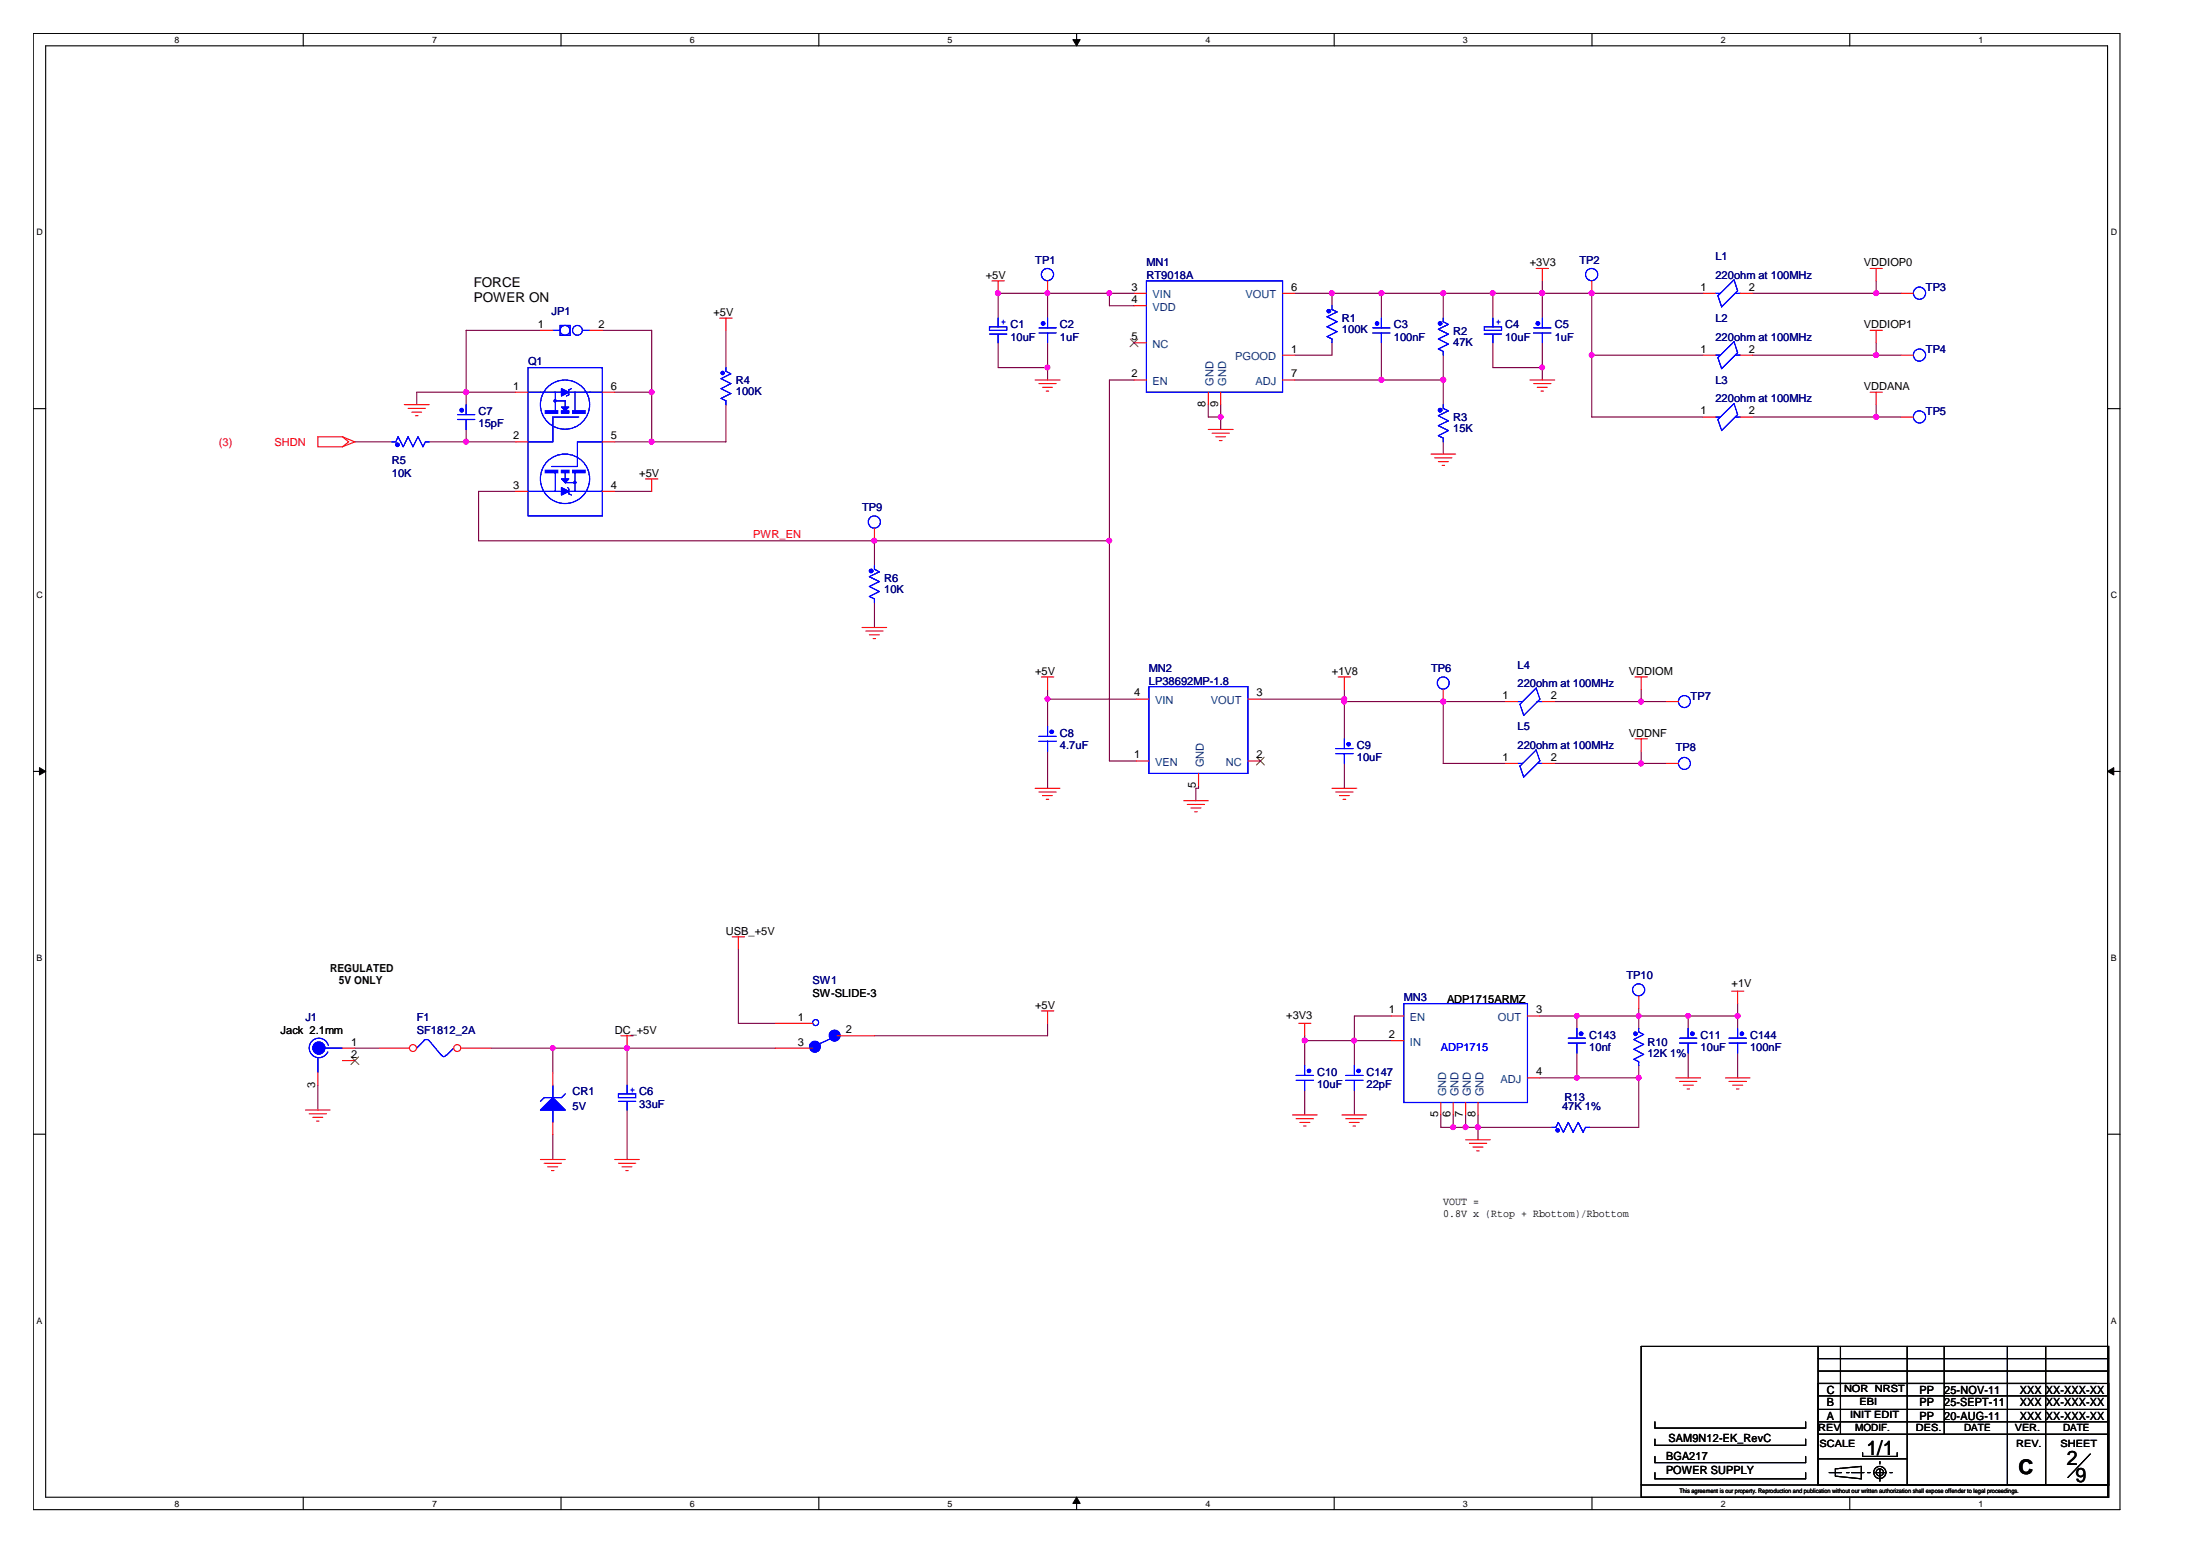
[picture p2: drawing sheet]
<svg xmlns="http://www.w3.org/2000/svg" width="420mm" height="297mm" viewBox="0 0 420 297" stroke-linecap="round" stroke-linejoin="round" font-family="sans-serif">
<path d="M6.3 6.4h398.6v281.8h-398.6zM8.7 8.7h393.8v277.1h-393.8z" fill="none" stroke="#000" stroke-width=".21"/>
<g fill="#fff">
<path d="M33.3 6.6h.9v1.9h-.9z"/>
<path d="M33.3 286.1h.9v1.9h-.9z"/>
</g>
<path d="M57.9 6.4v2.3M57.9 285.8v2.4" fill="none" stroke="#000" stroke-width=".21"/>
<g fill="#fff">
<path d="M82.5 6.6h.9v1.9h-.9z"/>
<path d="M82.5 286.1h.9v1.9h-.9z"/>
</g>
<path d="M107.1 6.4v2.3M107.1 285.8v2.4" fill="none" stroke="#000" stroke-width=".21"/>
<g fill="#fff">
<path d="M131.7 6.6h1v1.9h-1z"/>
<path d="M131.7 286.1h1v1.9h-1z"/>
</g>
<path d="M156.4 6.4v2.3M156.4 285.8v2.4" fill="none" stroke="#000" stroke-width=".21"/>
<g fill="#fff">
<path d="M181 6.6h.9v1.9h-.9z"/>
<path d="M181 286.1h.9v1.9h-.9z"/>
</g>
<path d="M205.6 6.4v2.3M205.6 285.8v2.4" fill="none" stroke="#000" stroke-width=".21"/>
<g fill="#000" stroke="#000" stroke-width=".19">
<path d="M204.9 7.6h1.4l-.7 1.1z" fill-rule="evenodd"/>
<path d="M205.6 285.8l.7 1.2h-1.4z" fill-rule="evenodd"/>
</g>
<g fill="#fff">
<path d="M230.2 6.6h.9v1.9h-.9z"/>
<path d="M230.2 286.1h.9v1.9h-.9z"/>
</g>
<path d="M254.8 6.4v2.3M254.8 285.8v2.4" fill="none" stroke="#000" stroke-width=".21"/>
<g fill="#fff">
<path d="M279.4 6.6h.9v1.9h-.9z"/>
<path d="M279.4 286.1h.9v1.9h-.9z"/>
</g>
<path d="M304 6.4v2.3M304 285.8v2.4" fill="none" stroke="#000" stroke-width=".21"/>
<g fill="#fff">
<path d="M328.6 6.6h1v1.9h-1z"/>
<path d="M328.6 286.1h1v1.9h-1z"/>
</g>
<path d="M353.3 6.4v2.3M353.3 285.8v2.4" fill="none" stroke="#000" stroke-width=".21"/>
<g fill="#fff">
<path d="M377.9 6.6h.9v1.9h-.9z"/>
<path d="M377.9 286.1h.9v1.9h-.9z"/>
<path d="M6.9 43.4h1.3v1.9h-1.3z"/>
<path d="M403.1 43.4h1.2v1.9h-1.2z"/>
<path d="M6.9 112.6h1.3v1.9h-1.3z"/>
<path d="M403.1 112.6h1.2v1.9h-1.2z"/>
</g>
<path d="M6.3 78h2.4M402.5 78h2.4" fill="none" stroke="#000" stroke-width=".21"/>
<g fill="#fff">
<path d="M6.9 181.9h1.2v1.9h-1.2z"/>
<path d="M403.1 181.9h1.1v1.9h-1.1z"/>
</g>
<path d="M6.3 147.3h2.4M402.5 147.3h2.4" fill="none" stroke="#000" stroke-width=".21"/>
<g fill="#000" stroke="#000" stroke-width=".19">
<path d="M7.5 146.5l1.2 .8-1.2 .6z" fill-rule="evenodd"/>
<path d="M402.5 147.3l1.2-.8v1.4z" fill-rule="evenodd"/>
</g>
<g fill="#fff">
<path d="M6.9 251.1h1.2v2h-1.2z"/>
<path d="M403.1 251.1h1.1v2h-1.1z"/>
</g>
<g fill="none" stroke="#000" stroke-width=".21">
<path d="M6.3 216.5h2.4M402.5 216.5h2.4M347.2 257h55.5v26.5h-55.5zM347.2 259.4h55.5M347.2 257h-33.8v26.5M351.5 257v16.8M364.2 257v26.5M371.3 257v16.8M383.4 257v26.5M390.7 257v26.5M316.1 271.4v1.2h28.7v-1.2M316.1 274.7v1.2h28.7v-1.2"/>
<path d="M316.1 278v1.2h28.7v-1.2M347.2 264.1h55.5v19.4h-55.5zM347.2 269.1h55.3M347.2 266.5h55.3M347.2 264.1h53.2M347.2 261.7h55.5M347.2 273.8h55.5M347.2 278.5h17M347.2 271.4h55.5M355.7 277.3v.7h6.6v-.7M359 279v.5M399.2 277.6l-4.3 4.5"/>
<path d="M313.4 283.5h89.3v2.3h-89.3zM316.1 281.1v1.2h28.7v-1.2M349.3 281.1h2.4M350.5 280.4l5-.5v2.4l-5-.5zM352.6 281.1h.5M353.6 281.1h2.4M356.7 281.1h.5M357.8 281.1h2.4M359 280.4v2.4M360.9 281.1h.5"/>
<circle cx="359" cy="281.1" r="1.17"/>
<circle cx="359" cy="281.1" r=".69"/>
</g>
<g fill="none" stroke="#800040" stroke-width=".21">
<path d="M200.1 56v4.7M211.9 56v2.4h4.7M216.6 56h-26v4.7M247.3 56h77.9M254.4 56v2.4M263.8 56v4.7M275.6 56v4.7M285.1 56v4.7M294.6 53.6v7.1M304 56v23.6h21.2M334.7 56h28.4M358.3 53.6v2.4"/>
<path d="M98.5 74.9h-18.9v2.3M103.2 63.1h-14.2v14.1M115 63.1h9.5v21.3M117.4 74.9h7.1M138.6 77.2v7.2h-21.2M138.6 63.1v7.1M190.6 65.4v4.8h9.5M200.1 65.4v7.1M216.6 72.5h-4.7v72.8h5.2M230.8 77.2v2.4h2.3M233.1 77.2v4.8M247.3 72.5h28.3"/>
<path d="M254.4 65.4v2.4h-7.1M263.8 65.4v7.1M275.6 67.8v9.4M285.1 65.4v4.8h9.5M294.6 65.4v7.1M304 67.8h21.2M334.7 79.6h28.4M334.7 67.8h28.4M358.3 65.4v2.4M358.3 77.2v2.4M67.8 84.4h7M82 84.4h16.5"/>
<path d="M89 82v2.4M98.5 93.8h-7.1v9.4h120.5M117.4 93.8h7.1M275.6 84.4v2.3M167 103.2v4.8M167 115v4.8M200.1 133.5h17M200.1 131.6v7.1M240.7 133.5h16.1M256.8 131.6v9.4M256.8 133.9h30.6M275.6 133.9v11.8h11.8"/>
<path d="M296.9 133.9h21.3M313.4 131.6v2.3M200.1 143.4v7.1M228.9 150v.5h-.5v2.4M256.8 145.7v4.8M296.9 145.7h21.3M313.4 143.4v2.3M141 181.2v14.2h7.1M200.1 195.4v2.3h-33.1M249.2 197.7v5.7M249.2 198.7h16.5M265.7 194h-7v9.4"/>
<path d="M294.1 194h37.8M301.2 194v2.3M313 192.5v3.8M322.4 194v2.3M331.9 191.6v4.7M60.7 207.2v4.7M67.8 200.1h4.7M93.8 200.1h54.3M105.6 200.1v4.7M105.6 216.6v4.7M119.8 200.1v7.1M119.8 211.9v9.4"/>
<path d="M249.2 208.1v4.7M258.7 208.1v4.7M275.2 212.8v2.4h21.2M277.5 212.8v2.4M279.9 212.8v2.4M282.3 212.8v4.8M294.1 205.8h18.9M301.2 201v4.8M313 203.4v11.8h-9.5M322.4 201v4.8M331.9 201v4.8"/>
</g>
<g fill="#f0f" stroke="#f0f" stroke-width=".21">
<circle cx="294.5" cy="56" r=".45"/>
<circle cx="285.1" cy="56" r=".46"/>
<circle cx="124.4" cy="74.9" r=".46"/>
<circle cx="89" cy="84.3" r=".46"/>
<circle cx="275.6" cy="72.5" r=".47"/>
<circle cx="263.8" cy="72.5" r=".47"/>
<circle cx="89" cy="74.9" r=".46"/>
<circle cx="124.4" cy="84.3" r=".46"/>
<circle cx="304" cy="56" r=".45"/>
<circle cx="275.6" cy="56" r=".46"/>
<circle cx="358.3" cy="79.6" r=".46"/>
<circle cx="358.3" cy="67.8" r=".46"/>
<circle cx="358.3" cy="56" r=".46"/>
<circle cx="304" cy="67.8" r=".45"/>
<circle cx="200" cy="133.4" r=".45"/>
<circle cx="254.4" cy="56" r=".45"/>
<circle cx="263.8" cy="56" r=".46"/>
<circle cx="294.5" cy="70.1" r=".45"/>
<circle cx="233.1" cy="79.6" r=".45"/>
<circle cx="200" cy="70.1" r=".45"/>
<circle cx="211.8" cy="56" r=".45"/>
<circle cx="190.6" cy="56" r=".46"/>
<circle cx="119.7" cy="200.1" r=".46"/>
<circle cx="105.6" cy="200.1" r=".45"/>
<circle cx="275.6" cy="133.9" r=".47"/>
<circle cx="313.4" cy="133.9" r=".46"/>
<circle cx="313.4" cy="145.7" r=".46"/>
<circle cx="256.7" cy="133.9" r=".46"/>
<circle cx="167" cy="103.2" r=".46"/>
<circle cx="211.8" cy="103.2" r=".45"/>
<circle cx="200" cy="56" r=".45"/>
<circle cx="312.9" cy="193.9" r=".45"/>
<circle cx="279.9" cy="215.2" r=".45"/>
<circle cx="258.6" cy="198.6" r=".46"/>
<circle cx="312.9" cy="205.7" r=".45"/>
<circle cx="301.1" cy="205.7" r=".45"/>
<circle cx="301.1" cy="193.9" r=".45"/>
<circle cx="249.2" cy="198.6" r=".46"/>
<circle cx="277.5" cy="215.2" r=".45"/>
<circle cx="282.2" cy="215.2" r=".46"/>
<circle cx="331.9" cy="193.9" r=".46"/>
<circle cx="322.4" cy="193.9" r=".45"/>
<circle cx="256.7" cy="133.4" r=".45"/>
</g>
<g fill="none" stroke="#f00" stroke-width=".21">
<path d="M189.4 53.6h2.4M190.6 53.6v2.4M216.6 56h2.3M216.6 58.4h2.3M244.9 56h2.4M293.4 51.3h2.3M294.6 51.3v2.3M304 53.6v2.4M357.2 51.3h2.3M358.3 51.3v2.3M363.1 56h2.3M77.2 77.2h4.8"/>
<path d="M77.9 78h3.3M78.7 78.7h1.8M79.3 79.4h.5M137.5 60.7h2.3M138.6 60.7v2.4M197.7 72.5h4.7M198.4 73.2h3.3M199.1 73.9h1.9M199.8 74.7h.5M216.6 72.5h2.3M216.6 65.4h2.3M230.8 74.9v2.3"/>
<path d="M233.1 74.9v2.3M244.9 72.5h2.4M244.9 67.8h2.4M292.2 72.5h4.7M292.9 73.2h3.3M293.6 73.9h1.9M294.3 74.7h.5M357.2 74.9h2.3M357.2 63.1h2.3M358.3 63.1v2.3M358.3 74.9v2.3M65.4 83.4h-4.7v1.9h4.7"/>
<path d="M65.4 83.4l2.4 1-2.4 .9M65.4 83.4l1.2 1-1.2 .9M123.3 91.4h2.3M124.5 91.4v2.4M230.8 82h4.7M231.5 82.7h3.3M232.2 83.4h1.9M232.9 84.1h.5M273.3 86.7h4.7M274 87.4h3.3M274.7 88.1h1.9M275.4 88.8h.5"/>
<path d="M164.6 119.8h4.7M167 100.9v2.3M165.4 120.5h3.3M166 121.2h1.9M166.8 121.9h.4M198.9 129.2h2.4M200.1 129.2v2.4M217.1 133.5h2.3M238.3 133.5h2.4M255.6 129.2h2.3M256.8 129.2v2.4M312.3 129.2h2.3"/>
<path d="M313.4 129.2v2.4M197.7 150.5h4.7M198.4 151.2h3.3M199.1 151.9h1.9M199.8 152.6h.5M217.1 145.3h2.3M226.1 152.9h4.7M226.7 153.6h3.3M227.5 154.2h1.9M228.2 155h.4M228.9 147.6v2.4M238.3 145.3h2.4"/>
<path d="M254.4 150.5h4.7M255.1 151.2h3.3M255.8 151.9h1.9M256.5 152.6h.5M312.3 141h2.3M313.4 141v2.4M139.8 178.8h2.4M141 178.8v2.4M118.6 197.7h2.3M119.8 197.7v2.4M148.1 195.4h7.1M159.9 197.7h7.1"/>
<path d="M198.9 193h2.4M200.1 193v2.4M248 195.4h2.4M249.2 195.4v2.3M330.7 189.2h2.3M331.9 189.2v2.4M58.3 211.9h4.7M59.1 212.6h3.3M59.7 213.3h1.9M60.5 214h.4M148.1 200.1h7.1M246.8 212.8h4.7"/>
<path d="M247.5 213.6h3.4M248.2 214.3h1.9M249 215h.4M256.3 212.8h4.7M257 213.6h3.3M257.7 214.3h1.9M258.4 215h.5M279.9 217.6h4.7M280.6 218.3h3.3M281.3 219h1.9M282 219.7h.5M320 205.8h4.8"/>
<path d="M320.8 206.4h3.3M321.5 207.2h1.9M322.2 207.9h.5M329.5 205.8h4.7M330.2 206.4h3.3M330.9 207.2h1.9M331.6 207.9h.5M103.2 221.3h4.7M103.9 222.1h3.3M104.6 222.7h1.9M105.3 223.5h.5M117.4 221.3h4.7"/>
<path d="M118.1 222.1h3.3M118.8 222.7h1.9M119.5 223.5h.5"/>
</g>
<g fill="none" stroke="#00f" stroke-width=".21">
<path d="M218.9 53.6h26v21.3h-26zM254.4 58.4v.7l1 .4-2 1 2 .9-2 1 2 .9-2 .9 1 .5v.7M138.6 70.2v.7l1 .5-1.9 .9 1.9 .9-1.9 1 1.9 .9-1.9 1 .9 .4v.7M198.4 63.6h3.3M198.4 62.6h3.3M200.1 60.7v1.9M200.1 63.6v1.8M275.6 60.7v.7l1 .5-1.9 1 1.9 .9-1.9 .9 1.9 1-1.9 .9 .9 .5v.7M283.5 62.4h3.3v.7h-3.3zM283.5 63.8h3.3M285.1 60.7v1.7M285.1 63.8v1.6"/>
<path d="M219.4 131.1h18.9v16.5h-18.9zM80.9 198.6l.5-.2 .5 .2M81 198.7l-1.4 1.4M82 198.7l2.3 2.8M159.9 197.7l-4.7 2.1M313 196.3v.7l.9 .5-1.9 .9 1.9 1-1.9 .9 1.9 1-1.9 .9 1 .5v.7M84.3 201.4l.1 .2a.44 .44 0 0 0 .8-.2M86.7 200.1l-1.4 1.4M296.4 215.2h.7l.5-.9 1 1.8 .9-1.8 .9 1.8 1-1.8 .9 1.8 .5-.9h.7"/>
<circle cx="304" cy="52.4" r="1.17"/>
<circle cx="366.6" cy="56" r="1.17"/>
<circle cx="167" cy="99.7" r="1.17"/>
<circle cx="155.8" cy="195.2" r=".57"/>
</g>
<g fill="#00f" stroke="#00f" stroke-width=".21">
<circle cx="138" cy="71.2" r=".32"/>
<circle cx="312.3" cy="197.3" r=".33"/>
<circle cx="275" cy="61.7" r=".34"/>
<circle cx="253.8" cy="59.4" r=".33"/>
<circle cx="199.2" cy="61.7" r=".34"/>
<circle cx="297.5" cy="215.8" r=".33"/>
</g>
<path d="M215.9 64.7l1.4 1.5M217.3 64.7l-1.5 1.5M240 144.6l1.5 1.4M241.4 144.6l-1.5 1.4" fill="none" stroke="#804000" stroke-width=".19"/>
<g fill="#00f" stroke="#00f" stroke-width="1.4">
<circle cx="159.4" cy="197.7" r=".45"/>
<circle cx="155.6" cy="199.8" r=".45"/>
</g>
<circle cx="78.9" cy="200.1" r=".67" fill="#fff" stroke="#f00" stroke-width=".21"/>
<path d="M72.5 200.1h5.7" fill="none" stroke="#f00" stroke-width=".21"/>
<circle cx="87.3" cy="200.1" r=".67" fill="#fff" stroke="#f00" stroke-width=".21"/>
<g fill="none" stroke="#f00" stroke-width=".21">
<path d="M200.1 53.6v2.4M325.2 56h2.4M332.4 56h2.3M98.5 74.9h2.3M103.2 63.1h2.4M112.6 63.1h2.4M115 74.9h2.4M325.2 67.8h2.4M325.2 79.6h2.4M332.4 67.8h2.3M332.4 79.6h2.3M363.1 67.8h2.3"/>
<path d="M363.1 79.6h2.3M98.5 93.8h2.3M98.5 84.4h2.3M115 93.8h2.4M115 84.4h2.4M275.6 131.6v2.3M287.4 133.9h2.4M294.6 133.9h2.3M318.2 133.9h2.3M287.4 145.7h2.4M294.6 145.7h2.3M318.2 145.7h2.3"/>
<path d="M265.7 194h2.4M265.7 198.7h2.4M291.7 194h2.4M313 190.1v2.4M60.7 204.8v2.4M65.4 200.1h2.4M65.4 202.5h2.4M88.1 200.1h5.7M105.6 204.8v2.4M105.6 214.3v2.3M275.2 210.5v2.3M277.5 210.5v2.3"/>
<path d="M279.9 210.5v2.3M282.3 210.5v2.3M291.7 205.8h2.4"/>
</g>
<g fill="none" stroke="#00f" stroke-width=".21">
<path d="M327.6 56h.9M328.1 56.5l3.1-3.1 .7 2.1-3.1 3.1zM331.4 56h1M87.4 79.1h3.3M89 77.2v1.9M100.8 70.2h14.2v28.3h-14.2zM100.8 74.9h6.4M105.6 63.1h1.4M106 74.9v1.4M106 76.8v1.6M106.3 76.5h1.6v1.2M107 62.1h1.9v1.9h-1.9z"/>
<path d="M108.6 74.9h6.4M109.1 74.2l-.5 .2v1l-.4 .2M109.8 74.9v3.5M110.5 79.6h-4.9v4.8h-4.8M111.3 63.1h1.3M189 62.4h3.3v.7h-3.3zM189 63.8h3.3M190.6 60.7v1.7M190.6 63.8v1.6M262.2 63.6h3.3M262.2 62.6h3.3M263.8 60.7v1.9"/>
<path d="M263.8 63.6v1.8M275.6 77.2v.8l1 .4-1.9 1 1.9 .9-1.9 1 1.9 .9-1.9 1 .9 .4v.8M292.9 63.6h3.3M292.9 62.6h3.3M294.6 60.7v1.9M294.6 63.6v1.8M327.6 67.8h.9M327.6 79.6h.9M328.1 68.3l3.1-3.1 .7 2.1-3.1 3.1zM331.4 67.8h1M331.4 79.6h1M74.8 84.4h.8l.4-1 1 1.9 .9-1.9 1 1.9 .9-1.9 1 1.9 .4-.9h.8"/>
<path d="M87.4 80.1h3.3M89 80.1v1.9M100.8 93.8h6.4M106 90.2v3.6M107.9 90.2v1.9h1.7M108.4 93.1l.2 .2v1l.5 .2M108.6 93.8h6.4M109.8 90.2v1.7M109.8 92.4v1.4M115 84.4h-4.7v4.7h-5M328.1 80.1l3.1-3.1 .7 2.1-3.1 3.1zM167 108v.7l.9 .5-1.9 .9 1.9 .9-1.9 1 1.9 .9-1.9 1 1 .4v.7"/>
<path d="M200.1 138.7v1.9M289.8 133.9h1M293.4 131.3l.7 2.2-3.1 3.1-.7-2.2zM293.6 133.9h1M198.4 141.5h3.3M198.4 140.6h3.3M200.1 141.5v1.9M255.1 143.9h3.3M255.1 142.9h3.3M256.8 141v1.9M256.8 143.9v1.8M289.8 145.7h1"/>
<path d="M293.4 143.2l.7 2.1-3.1 3.1-.7-2.2zM293.6 145.7h1M62.7 199.6a1.85 1.85 0 0 0-2.8-1.1 1.85 1.85 0 0 0-.2 3 1.85 1.85 0 0 0 2.9-.7M268.1 191.6h23.6v18.9h-23.6zM299.5 199.1h3.3M299.5 198.2h3.3M301.2 196.3v1.9M301.2 199.1v1.9M320.8 199.1h3.3M320.8 198.2h3.3M322.4 196.3v1.9M322.4 199.1v1.9"/>
<path d="M330.2 199.1h3.3M330.2 198.2h3.3M331.9 196.3v1.9M331.9 199.1v1.9M60.7 202v2.8M62.1 200.1h3.3M105.6 207.2v2.3M105.6 211.9v2.4M107.9 208.8l-.7 .7h-3.3l-.7 .8M118.1 208.8h3.3v.7h-3.3zM118.1 210.3h3.3M119.8 207.2v1.6"/>
<path d="M119.8 210.3v1.6M247.5 206.2h3.4M247.5 205.3h3.4M249.2 203.4v1.9M249.2 206.2v1.9M257 206.2h3.3M257 205.3h3.3M258.7 203.4v1.9M258.7 206.2v1.9"/>
<circle cx="200" cy="52.4" r="1.17"/>
<circle cx="107.9" cy="77.2" r="4.7"/>
<circle cx="107.9" cy="63.1" r=".94"/>
<circle cx="110.3" cy="63.1" r=".94"/>
<circle cx="366.6" cy="79.6" r="1.17"/>
<circle cx="366.6" cy="67.8" r="1.17"/>
<circle cx="107.9" cy="91.4" r="4.7"/>
<circle cx="275.6" cy="130.4" r="1.15"/>
<circle cx="321.7" cy="133.9" r="1.14"/>
<circle cx="321.7" cy="145.7" r="1.14"/>
<circle cx="313" cy="189" r="1.15"/>
</g>
<g fill="#00f" stroke="#00f" stroke-width=".21">
<path d="M107.2 91.4h1.4l-.7 .7z" fill-rule="evenodd"/>
<path d="M109.7 91.9h.3v.3h-.3z" fill-rule="evenodd"/>
<path d="M104.1 89.8h2.4v.4h-2.4z" fill-rule="evenodd"/>
<path d="M109.3 89.8h2.4v.4h-2.4z" fill-rule="evenodd"/>
<path d="M107.2 89.8h1.4v.4h-1.4z" fill-rule="evenodd"/>
<path d="M107.2 93.1l1.4 .7-1.4 .7z" fill-rule="evenodd"/>
<path d="M109.3 78.4h2.4v.5h-2.4z" fill-rule="evenodd"/>
<path d="M105.8 76.4h.4v.3h-.4z" fill-rule="evenodd"/>
<path d="M107.2 78.4h1.4v.5h-1.4z" fill-rule="evenodd"/>
<path d="M104.1 78.4h2.4v.5h-2.4z" fill-rule="evenodd"/>
<path d="M107.2 77.7h1.4l-.7 .7z" fill-rule="evenodd"/>
<path d="M107.2 74.2l1.4 .7-1.4 .7z" fill-rule="evenodd"/>
<path d="M107.2 91.4h1.4l-.7 .7z" fill-rule="evenodd"/>
<path d="M109.7 91.9h.3v.3h-.3z" fill-rule="evenodd"/>
<path d="M104.1 89.8h2.4v.4h-2.4z" fill-rule="evenodd"/>
<path d="M109.3 89.8h2.4v.4h-2.4z" fill-rule="evenodd"/>
<path d="M107.2 89.8h1.4v.4h-1.4z" fill-rule="evenodd"/>
<path d="M107.2 93.1l1.4 .7-1.4 .7z" fill-rule="evenodd"/>
<path d="M109.3 78.4h2.4v.5h-2.4z" fill-rule="evenodd"/>
<path d="M105.8 76.4h.4v.3h-.4z" fill-rule="evenodd"/>
<path d="M107.2 78.4h1.4v.5h-1.4z" fill-rule="evenodd"/>
<path d="M104.1 78.4h2.4v.5h-2.4z" fill-rule="evenodd"/>
<path d="M107.2 77.7h1.4l-.7 .7z" fill-rule="evenodd"/>
<path d="M107.2 74.2l1.4 .7-1.4 .7z" fill-rule="evenodd"/>
<path d="M103.2 211.9l2.4-2.4 2.3 2.4z" fill-rule="evenodd"/>
<path d="M103.2 211.9l2.4-2.4 2.3 2.4z" fill-rule="evenodd"/>
<circle cx="200.9" cy="139.7" r=".33"/>
<circle cx="166.4" cy="109" r=".34"/>
<circle cx="75.9" cy="84.9" r=".34"/>
<circle cx="259.5" cy="204.4" r=".33"/>
<circle cx="88.2" cy="78.3" r=".34"/>
<circle cx="257.6" cy="142.1" r=".33"/>
<circle cx="293.7" cy="61.7" r=".34"/>
<circle cx="302" cy="197.3" r=".34"/>
<circle cx="275" cy="78.3" r=".34"/>
<circle cx="60.9" cy="200.1" r="1.17"/>
<circle cx="332.7" cy="197.3" r=".33"/>
<circle cx="323.2" cy="197.3" r=".34"/>
<circle cx="263" cy="61.7" r=".33"/>
<circle cx="250" cy="204.4" r=".32"/>
</g>
<path d="M67.1 201.7l1.4 1.5M68.5 201.7l-1.5 1.5" fill="none" stroke="#804000" stroke-width=".19"/>
<g fill="#f0f" stroke="#f0f" stroke-width=".21">
<circle cx="294.5" cy="56" r=".45"/>
<circle cx="285.1" cy="56" r=".46"/>
<circle cx="124.4" cy="74.9" r=".46"/>
<circle cx="89" cy="84.3" r=".46"/>
<circle cx="275.6" cy="72.5" r=".47"/>
<circle cx="263.8" cy="72.5" r=".47"/>
<circle cx="89" cy="74.9" r=".46"/>
<circle cx="124.4" cy="84.3" r=".46"/>
<circle cx="304" cy="56" r=".45"/>
<circle cx="275.6" cy="56" r=".46"/>
<circle cx="358.3" cy="79.6" r=".46"/>
<circle cx="358.3" cy="67.8" r=".46"/>
<circle cx="358.3" cy="56" r=".46"/>
<circle cx="304" cy="67.8" r=".45"/>
<circle cx="200" cy="133.4" r=".45"/>
<circle cx="254.4" cy="56" r=".45"/>
<circle cx="263.8" cy="56" r=".46"/>
<circle cx="294.5" cy="70.1" r=".45"/>
<circle cx="233.1" cy="79.6" r=".45"/>
<circle cx="200" cy="70.1" r=".45"/>
<circle cx="211.8" cy="56" r=".45"/>
<circle cx="190.6" cy="56" r=".46"/>
<circle cx="119.7" cy="200.1" r=".46"/>
<circle cx="105.6" cy="200.1" r=".45"/>
<circle cx="275.6" cy="133.9" r=".47"/>
<circle cx="313.4" cy="133.9" r=".46"/>
<circle cx="313.4" cy="145.7" r=".46"/>
<circle cx="256.7" cy="133.9" r=".46"/>
<circle cx="167" cy="103.2" r=".46"/>
<circle cx="211.8" cy="103.2" r=".45"/>
<circle cx="200" cy="56" r=".45"/>
<circle cx="312.9" cy="193.9" r=".45"/>
<circle cx="279.9" cy="215.2" r=".45"/>
<circle cx="258.6" cy="198.6" r=".46"/>
<circle cx="312.9" cy="205.7" r=".45"/>
<circle cx="301.1" cy="205.7" r=".45"/>
<circle cx="301.1" cy="193.9" r=".45"/>
<circle cx="249.2" cy="198.6" r=".46"/>
<circle cx="277.5" cy="215.2" r=".45"/>
<circle cx="282.2" cy="215.2" r=".46"/>
<circle cx="331.9" cy="193.9" r=".46"/>
<circle cx="322.4" cy="193.9" r=".45"/>
<circle cx="256.7" cy="133.4" r=".45"/>
</g>
<g font-size="3.9">
<text x="356.4" y="277.7">1/1</text>
<text x="385.5" y="281.4">C</text>
<text x="394.7" y="279.6">2</text>
<text x="396.4" y="282.9">9</text>
</g>
<g font-size="2.6">
<text x="90.5" y="54.8">FORCE</text>
<text x="90.5" y="57.7">POWER ON</text>
</g>
<g font-size="2.2">
<text x="348.9" y="268.5">B</text>
<text x="348.9" y="266.1">C</text>
<text x="366.6" y="268.5">PP</text>
<text x="366.6" y="266.1">PP</text>
<text x="371.3" y="266.1">25-NOV-11</text>
<text x="371.3" y="268.5">25-SEPT-11</text>
<text x="385.7" y="268.5">XXX</text>
<text x="385.7" y="266.1">XXX</text>
<text x="390.7" y="268.5">XX-XXX-XX</text>
<text x="390.7" y="266.1">XX-XXX-XX</text>
<text x="318.6" y="275.3">SAM9N12-EK_RevC</text>
<text x="348.9" y="271">A</text>
<text x="366.6" y="271">PP</text>
<text x="371.3" y="271">20-AUG-11</text>
<text x="385.7" y="271">XXX</text>
<text x="390.7" y="271">XX-XXX-XX</text>
<text x="318.2" y="281.5">POWER SUPPLY</text>
<text x="318.2" y="278.6">BGA217</text>
</g>
<g font-size="2.1">
<text x="188.3" y="53.2">+5V</text>
<text x="292.2" y="50.9">+3V3</text>
<text x="356" y="50.9">VDDIOP0</text>
<text x="216.1" y="55.5">3</text>
<text x="216.1" y="57.9">4</text>
<text x="246.6" y="55.5">6</text>
<text x="324.8" y="55.5">1</text>
<text x="334" y="55.5">2</text>
<text x="102.7" y="62.6">1</text>
<text x="114.3" y="62.6">2</text>
<text x="136.3" y="60.3">+5V</text>
<text x="216.1" y="64.9">5</text>
<text x="356" y="62.7">VDDIOP1</text>
<text x="246.6" y="67.3">1</text>
<text x="324.8" y="67.3">1</text>
<text x="334" y="67.3">2</text>
<text x="98" y="74.4">1</text>
<text x="116.7" y="74.4">6</text>
<text x="216.1" y="72">2</text>
<text x="230.3" y="77.7" transform="rotate(-90 230.3 77.7)">8</text>
<text x="232.6" y="77.7" transform="rotate(-90 232.6 77.7)">9</text>
<text x="246.6" y="72">7</text>
<text x="356" y="74.5">VDDANA</text>
<text x="98" y="83.8">2</text>
<text x="116.7" y="83.8">5</text>
<text x="324.8" y="79.1">1</text>
<text x="334" y="79.1">2</text>
<text x="98" y="93.3">3</text>
<text x="116.7" y="93.3">4</text>
<text x="122.1" y="91">+5V</text>
<text x="197.7" y="128.8">+5V</text>
<text x="254.4" y="128.8">+1V8</text>
<text x="311.1" y="128.8">VDDIOM</text>
<text x="216.6" y="133">4</text>
<text x="240" y="133">3</text>
<text x="287" y="133.4">1</text>
<text x="296.2" y="133.4">2</text>
<text x="311.1" y="140.6">VDDNF</text>
<text x="216.6" y="144.8">1</text>
<text x="240" y="144.8">2</text>
<text x="287" y="145.2">1</text>
<text x="296.2" y="145.2">2</text>
<text x="228.4" y="150.5" transform="rotate(-90 228.4 150.5)">5</text>
<text x="138.6" y="178.4">USB_+5V</text>
<text x="63" y="185.5">REGULATED</text>
<text x="64.7" y="187.9">5V ONLY</text>
<text x="155.2" y="190.2">SW-SLIDE-3</text>
<text x="276.4" y="191.4">ADP1715ARMZ</text>
<text x="330.7" y="188.3">+1V</text>
<text x="53.6" y="197.3">Jack 2.1mm</text>
<text x="117.4" y="197.3">DC_+5V</text>
<text x="152.4" y="194.8">1</text>
<text x="161.5" y="197.2">2</text>
<text x="197.7" y="192.6">+5V</text>
<text x="245.7" y="194.5">+3V3</text>
<text x="265.3" y="193.4">1</text>
<text x="293.4" y="193.4">3</text>
<text x="67.1" y="199.6">1</text>
<text x="67.1" y="202">2</text>
<text x="152.4" y="199.6">3</text>
<text x="265.3" y="198.1">2</text>
<text x="60.2" y="207.6" transform="rotate(-90 60.2 207.6)">3</text>
<text x="293.4" y="205.3">4</text>
<text x="274.7" y="213.3" transform="rotate(-90 274.7 213.3)">5</text>
<text x="277" y="213.3" transform="rotate(-90 277 213.3)">6</text>
<text x="279.4" y="213.3" transform="rotate(-90 279.4 213.3)">7</text>
<text x="281.8" y="213.3" transform="rotate(-90 281.8 213.3)">8</text>
<text x="275.6" y="230.1">VOUT =</text>
<text x="275.6" y="232.3">0.8V x (Rtop + Rbottom)/Rbottom</text>
</g>
<g font-size="2.1" fill="#000080">
<text x="197.7" y="50.4">TP1</text>
<text x="218.9" y="50.9">MN1</text>
<text x="218.9" y="53.2">RT9018A</text>
<text x="301.6" y="50.4">TP2</text>
<text x="327.6" y="49.7">L1</text>
<text x="327.6" y="53.2">220ohm at 100MHz</text>
<text x="367.8" y="55.6">TP3</text>
<text x="105.3" y="60.1">JP1</text>
<text x="193" y="62.7">C1</text>
<text x="193" y="65">10uF</text>
<text x="202.4" y="62.7">C2</text>
<text x="202.4" y="65">1uF</text>
<text x="256.3" y="61.5">R1</text>
<text x="256.3" y="63.6">100K</text>
<text x="266.2" y="62.7">C3</text>
<text x="266.2" y="65">100nF</text>
<text x="277.5" y="63.9">R2</text>
<text x="277.5" y="66">47K</text>
<text x="287.4" y="62.7">C4</text>
<text x="287.4" y="65">10uF</text>
<text x="296.9" y="62.7">C5</text>
<text x="296.9" y="65">1uF</text>
<text x="327.6" y="61.5">L2</text>
<text x="327.6" y="65">220ohm at 100MHz</text>
<text x="100.8" y="69.8">Q1</text>
<text x="367.8" y="67.4">TP4</text>
<text x="140.5" y="73.3">R4</text>
<text x="140.5" y="75.4">100K</text>
<text x="327.6" y="73.3">L3</text>
<text x="327.6" y="76.8">220ohm at 100MHz</text>
<text x="91.4" y="79.2">C7</text>
<text x="91.4" y="81.6">15pF</text>
<text x="277.5" y="80.4">R3</text>
<text x="277.5" y="82.5">15K</text>
<text x="367.8" y="79.2">TP5</text>
<text x="74.8" y="88.6">R5</text>
<text x="74.8" y="91">10K</text>
<text x="164.6" y="97.6">TP9</text>
<text x="168.9" y="111.1">R6</text>
<text x="168.9" y="113.2">10K</text>
<text x="219.4" y="128.3">MN2</text>
<text x="219.4" y="130.7">LP38692MP-1.8</text>
<text x="273.3" y="128.3">TP6</text>
<text x="289.8" y="127.6">L4</text>
<text x="289.8" y="131.2">220ohm at 100MHz</text>
<text x="322.9" y="133.5">TP7</text>
<text x="202.4" y="140.6">C8</text>
<text x="202.4" y="143">4.7uF</text>
<text x="259.1" y="143">C9</text>
<text x="289.8" y="139.4">L5</text>
<text x="289.8" y="143">220ohm at 100MHz</text>
<text x="320" y="143.5">TP8</text>
<text x="259.1" y="145.4">10uF</text>
<text x="155.2" y="187.9">SW1</text>
<text x="268.1" y="191.2">MN3</text>
<text x="310.6" y="186.9">TP10</text>
<text x="58.3" y="194.9">J1</text>
<text x="79.6" y="194.9">F1</text>
<text x="79.6" y="197.3">SF1812_2A</text>
<text x="303.5" y="198.3">C143</text>
<text x="303.5" y="200.6">10nf</text>
<text x="314.6" y="199.7">R10</text>
<text x="314.6" y="201.8">12K 1%</text>
<text x="324.8" y="198.3">C11</text>
<text x="324.8" y="200.6">10uF</text>
<text x="334.2" y="198.3">C144</text>
<text x="334.2" y="200.6">100nF</text>
<text x="109.3" y="209.1">CR1</text>
<text x="251.5" y="205.3">C10</text>
<text x="251.5" y="207.7">10uF</text>
<text x="261" y="205.3">C147</text>
<text x="261" y="207.7">22pF</text>
<text x="109.3" y="211.9">5V</text>
<text x="122.1" y="211.5">33uF</text>
<text x="298.3" y="211.9">47K 1%</text>
<text x="298.8" y="210.1">R13</text>
</g>
<g font-size="2.1" fill="#004080">
<text x="220.1" y="57">VIN</text>
<text x="220.1" y="59.3">VDD</text>
<text x="237.9" y="57">VOUT</text>
<text x="220.1" y="66.4">NC</text>
<text x="235.9" y="68.8">PGOOD</text>
<text x="220.1" y="73.5">EN</text>
<text x="231.8" y="73.7" transform="rotate(-90 231.8 73.7)">GND</text>
<text x="234.1" y="73.7" transform="rotate(-90 234.1 73.7)">GND</text>
<text x="239.8" y="73.5">ADJ</text>
<text x="220.6" y="134.4">VIN</text>
<text x="231.3" y="134.4">VOUT</text>
<text x="220.6" y="146.2">VEN</text>
<text x="229.9" y="146.5" transform="rotate(-90 229.9 146.5)">GND</text>
<text x="234.1" y="146.2">NC</text>
<text x="269.3" y="194.9">EN</text>
<text x="286" y="194.9">OUT</text>
<text x="269.3" y="199.6">IN</text>
<text x="276.2" y="209.3" transform="rotate(-90 276.2 209.3)">GND</text>
<text x="278.6" y="209.3" transform="rotate(-90 278.6 209.3)">GND</text>
<text x="280.9" y="209.3" transform="rotate(-90 280.9 209.3)">GND</text>
<text x="283.3" y="209.3" transform="rotate(-90 283.3 209.3)">GND</text>
<text x="286.6" y="206.7">ADJ</text>
</g>
<g font-size="2.1" fill="#00f">
<text x="191.1" y="62.1">+</text>
<text x="285.6" y="62.1">+</text>
<text x="275.2" y="200.6">ADP1715</text>
<text x="120.2" y="208.6">+ C6</text>
</g>
<g font-size="2.1" fill="#f00">
<text x="41.8" y="85.1">(3)</text>
<text x="52.4" y="85.1">SHDN</text>
<text x="143.8" y="102.8">PWR_EN</text>
</g>
<g font-size="1.9">
<text x="352.2" y="265.8">NOR NRST</text>
<text x="355.1" y="268.2">EBI</text>
<text x="347.2" y="273.1">REV</text>
<text x="353.4" y="270.7">INIT EDIT</text>
<text x="354.3" y="273.1">MODIF.</text>
<text x="365.9" y="273.1">DES.</text>
<text x="375.1" y="273.1">DATE</text>
<text x="384.8" y="273.1">VER.</text>
<text x="394" y="273.1">DATE</text>
<text x="347.5" y="276.2">SCALE</text>
<text x="385" y="276.2">REV.</text>
<text x="393.5" y="276.2">SHEET</text>
</g>
<g font-size="1.7">
<text x="33.3" y="8.2">8</text>
<text x="82.5" y="8.2">7</text>
<text x="131.7" y="8.2">6</text>
<text x="181" y="8.2">5</text>
<text x="230.2" y="8.2">4</text>
<text x="279.4" y="8.2">3</text>
<text x="328.6" y="8.2">2</text>
<text x="377.9" y="8.2">1</text>
<text x="6.9" y="44.9">D</text>
<text x="403.1" y="44.9">D</text>
<text x="6.9" y="114.2">C</text>
<text x="403.1" y="114.2">C</text>
<text x="6.9" y="183.4">B</text>
<text x="403.1" y="183.4">B</text>
<text x="6.9" y="252.7">A</text>
<text x="403.1" y="252.7">A</text>
<text x="33.3" y="287.6">8</text>
<text x="82.5" y="287.6">7</text>
<text x="131.7" y="287.6">6</text>
<text x="181" y="287.6">5</text>
<text x="230.2" y="287.6">4</text>
<text x="279.4" y="287.6">3</text>
<text x="328.6" y="287.6">2</text>
<text x="377.9" y="287.6">1</text>
</g>
<g font-size="1.2">
<text x="320.8" y="285.1">This agreement iiis our property. Reproduction and publication without our written authorization shall expose offender to lllegal proceedings.</text>
<text x="320.8" y="285.1">This agreement s our property. Reproduction and publication without our written authorization shall expose offender to egal proceedings.</text>
</g>
</svg>
